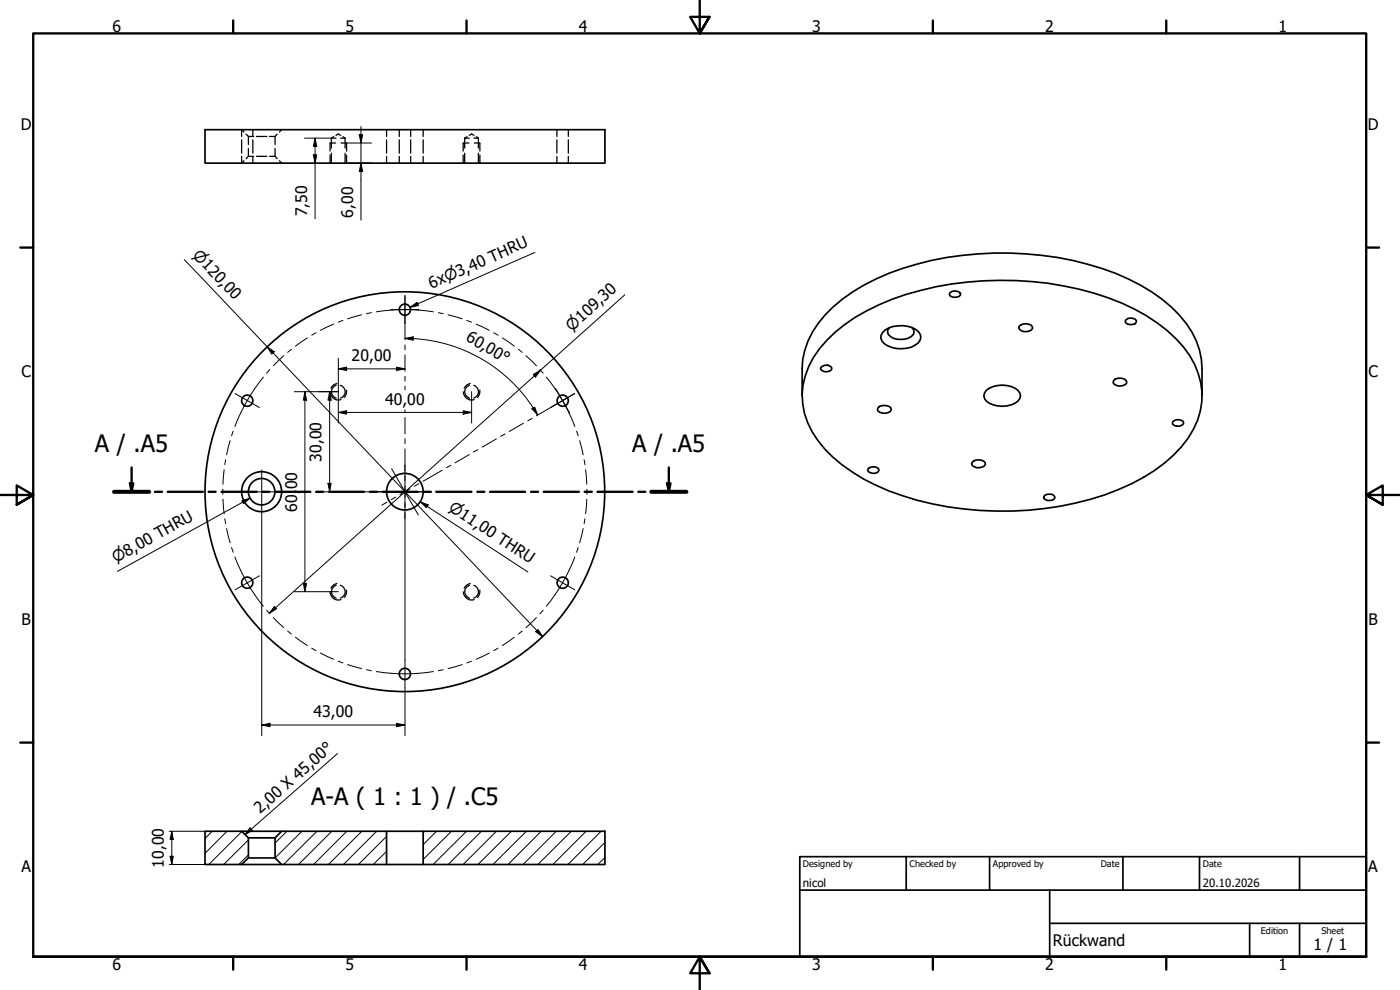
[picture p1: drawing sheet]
<svg xmlns="http://www.w3.org/2000/svg" width="420mm" height="297mm" viewBox="0 0 420 297" stroke-linecap="round" stroke-linejoin="round" font-family="sans-serif">
<!-- layer: Hatch (ISO) -->
<g fill="none" stroke="#000" stroke-width=".3">
<path d="M63.7 249.4l-2.2 2.2M68.1 249.4l-6.6 6.6M72.6 249.5l-9.9 9.9M74.5 256.5l-2.9 2.9M74.5 252l-7.4 7.4M86.1 249.4l-3.6 3.6M90.6 249.4l-8.1 8M95.1 249.4l-10 10M99.6 249.4l-10 10M104.1 249.4l-10 10M108.6 249.4l-10 10M113 249.4l-9.9 10"/>
<path d="M116 255.4l-4 4M116 250.9l-8.4 8.5M131 249.4l-4 4M135.5 249.4l-8.5 8.5M140 249.4l-10 10M144.5 249.4l-10 10M149 249.4l-10 10M153.5 249.4l-10.1 10M158 249.4l-10 10M162.4 249.4l-9.9 10M166.9 249.4l-9.9 10M171.4 249.4l-10 10"/>
<path d="M175.9 249.4l-10 10M180.4 249.4l-10 10M181.5 257.3l-2.1 2.1M181.5 252.8l-6.6 6.6"/>
</g>
<!-- layer: Hidden (ISO) -->
<g fill="none" stroke="#000" stroke-width=".38">
<path d="M73.2 39.6l-.7-.7v2M75.9 38.9v2M84.5 38.9l-.6 .7M116 38.9v2M119.8 38.9v2M123.3 38.9v2M127 38.9v2M167.1 38.9v2M170.6 38.9v2M72.5 46.9v2l.7-.7M72.5 42v4M73.9 40.2l.6 .7"/>
<path d="M74.5 40.9h1.6M74.5 46.9h1.6M74.5 46.9l-.6 .7M74.5 40.9v2.5M74.5 44.6v2.3M75.9 42v4M75.9 46.9v2M77 40.9h3.1M77 46.9h3.1M80.9 40.9h1.6M80.9 46.9h1.6M82.5 46.9l.7 .7"/>
<path d="M82.5 40.9v2.5M82.5 44.6v2.3M83.2 40.2l-.7 .7M83.9 48.2l.6 .7M99.1 46.5v2.4M99.4 41.5h1.4M99.4 41.5v2.9M99.4 46v2.9M100.1 41l-.7 .5M100.7 42.9h-1.6v2.4M100.8 40.6l.7-.4 .7 .4M102.2 41.5h1.4"/>
<path d="M102.4 42.9h1.6v2.4M102.9 41l.7 .5M103.6 41.5v2.9M103.6 46v2.9M104 46.5v2.4M116 42v4M116 46.9v2M119.8 42v4M119.8 46.9v2M123.3 42v4M123.3 46.9v2M127 42v4"/>
<path d="M127 46.9v2M139 46.5v2.4M139.4 41.5h1.4M139.4 41.5v2.9M139.4 46v2.9M140.1 41l-.7 .5M140.7 42.9h-1.7v2.4M140.8 40.6l.7-.4 .7 .4M142.2 41.5h1.4M142.4 42.9h1.6v2.4M142.9 41l.7 .5M143.6 41.5v2.9"/>
<path d="M143.6 46v2.9M144 46.5v2.4M167.1 42v4M167.1 46.9v2M170.6 42v4M170.6 46.9v2M99.1 117.6a2.43 2.43 0 0 0 3.2 2.3M100.9 115.6a2.06 2.06 0 0 0-1.5 1.9 2.06 2.06 0 0 0 1.5 2M101.1 115l-.9 .4-.9 1M102.2 115.6a1.98 1.98 0 0 1 1.4 1.9 1.98 1.98 0 0 1-1.4 1.9M104 117.1l-.1 1-.6 1.1M139.1 117.6a2.43 2.43 0 0 0 3.2 2.3"/>
<path d="M140.9 115.6a2.06 2.06 0 0 0-1.5 1.9 2.06 2.06 0 0 0 1.5 2M141.1 115l-.9 .4-.9 1M142.2 115.6a1.98 1.98 0 0 1 1.4 1.9 1.98 1.98 0 0 1-1.4 1.9M144 117.1v1l-.7 1.1M99.1 177.6a2.43 2.43 0 0 0 3.2 2.3M100.9 175.6a2.06 2.06 0 0 0-1.5 1.9 2.06 2.06 0 0 0 1.5 2M101.1 175.1l-.9 .3-.9 1.1M102.2 175.6a1.98 1.98 0 0 1 1.4 1.9 1.98 1.98 0 0 1-1.4 1.9M104 177.1l-.1 1-.6 1.1M139.1 177.6a2.43 2.43 0 0 0 3.2 2.3M140.9 175.6a2.06 2.06 0 0 0-1.5 1.9 2.06 2.06 0 0 0 1.5 2M141.1 175.1l-.9 .3-.9 1.1"/>
<path d="M142.2 175.6a1.98 1.98 0 0 1 1.4 1.9 1.98 1.98 0 0 1-1.4 1.9M144 177.1v1l-.7 1.1"/>
</g>
<!-- layer: Visible (ISO) -->
<g fill="none" stroke="#000" stroke-width=".51">
<path d="M61.5 38.9h120v10h-120zM264.9 99.8a8.1 8.1 0 0 1 8.8-1.5 3.1 3.1 0 0 1 2.4 3.9 7 7 0 0 1-7.1 2.4 5.5 5.5 0 0 1-4.6-3.1v-.9zM267 98.3a1.57 1.57 0 0 0 .2 2.7 5.7 5.7 0 0 0 6.9-.7l.2-.6-.1-.7-.5-.7M285.1 87.8a2.3 2.3 0 0 1 3.1 .2l.1 .4a2.28 2.28 0 0 1-3.2 .4l-.2-.5zM305.9 97.9a2.76 2.76 0 0 1 3.9 .1l.1 .5a2.58 2.58 0 0 1-4.1-.1zM337.9 95.9a2.18 2.18 0 0 1 3.2 .4l-.1 .4a2 2 0 0 1-3.3-.3zM240.7 118.7v-8.2a25.1 25.1 0 0 1 9.4-18.4 64.8 64.8 0 0 1 29.4-13.9 99.4 99.4 0 0 1 55.3 3.8 49.5 49.5 0 0 1 21.2 15 22.8 22.8 0 0 1 4.7 13.5v8.2M246.4 110.2a2.22 2.22 0 0 1 3.2 0v.5a2.08 2.08 0 0 1-3.3 0zM248.1 102.2a58.7 58.7 0 0 1 28.3-15.1 98.2 98.2 0 0 1 60.3 3.9 47.1 47.1 0 0 1 20.3 15.6 21.4 21.4 0 0 1-.4 24.9 45.4 45.4 0 0 1-20.9 15.4 97.5 97.5 0 0 1-68.9 .4 53.5 53.5 0 0 1-19.3-12.6 23.2 23.2 0 0 1-6.5-19.1 25.1 25.1 0 0 1 7.1-13.4zM296 117.1a7.9 7.9 0 0 1 9.5 0 2.22 2.22 0 0 1-.8 3.9 8.2 8.2 0 0 1-8.7-.7 2.15 2.15 0 0 1 0-3.2zM334.6 113.8a2.88 2.88 0 0 1 3.5 .5v.6a2.52 2.52 0 0 1-4-.2l.1-.5zM263.9 122a3.1 3.1 0 0 1 3.5 .5l.1 .5a2.72 2.72 0 0 1-4 .4l-.2-.5z"/>
<path d="M292.2 138.3a2.29 2.29 0 0 1 3.5 1 2.49 2.49 0 0 1-4.1-.1zM352.2 126.4a2.14 2.14 0 0 1 3 .4 1.99 1.99 0 0 1-3.3 .4v-.5zM260.5 140.8a1.98 1.98 0 0 1 3.3 .3 2.03 2.03 0 0 1-3.4 .1zM313.6 148.6a2.19 2.19 0 0 1 3 .6 2.11 2.11 0 0 1-3.4 .3v-.5zM61.5 249.4h11l2 2v6l-2 2h-11zM72.5 259.4h12M72.5 249.4h12M74.5 257.4h8v-6l2-2h31.5v10h-31.5l-2-2M74.5 251.4h8M116 259.4h11M116 249.4h11M127 249.4h54.5v10h-54.5z"/>
<circle cx="121.5" cy="92.9" r="1.68"/>
<circle cx="74.2" cy="120.2" r="1.68"/>
<circle cx="168.9" cy="120.2" r="1.68"/>
<circle cx="78.5" cy="147.5" r="4"/>
<circle cx="78.5" cy="147.5" r="6"/>
<circle cx="121.5" cy="147.5" r="60"/>
<circle cx="121.5" cy="147.5" r="5.5"/>
<circle cx="74.2" cy="174.8" r="1.68"/>
<circle cx="168.9" cy="174.8" r="1.68"/>
<circle cx="121.5" cy="202.2" r="1.68"/>
</g>
<!-- layer: Section Line (ISO) -->
<g fill="none" stroke="#000" stroke-width=".7">
<path d="M34.2 147.6h10.6M39 145h1l-.5 2.6zM39.5 140.3v7.3M46.5 147.6h2.1M50.4 147.6h10.5M62.6 147.6h2.1M66.5 147.6h10.5M78.7 147.6h2.1M82.6 147.6h10.6M94.9 147.6h2.1M98.7 147.6h10.5M111 147.6h2.1"/>
<path d="M114.9 147.6h10.4M127.1 147.6h2.1M130.9 147.6h10.6M143.3 147.6h2.1M147.1 147.6h10.5M159.4 147.6h2.1M163.2 147.6h10.5M175.5 147.6h2.1M179.3 147.6h10.6M191.6 147.6h2.1M195.5 147.6h10.5M200.2 145h1l-.5 2.6z"/>
<path d="M200.7 140.3v7.3"/>
</g>
<path d="M34.2 147.6h10.6M195.5 147.6h10.5" fill="none" stroke="#000" stroke-width="1.2"/>
<path d="M39 145h1l-.5 2.6zM200.2 145h1l-.5 2.6z" fill="#000"/>
<!-- layer: Border (ISO) -->
<g fill="none" stroke="#000" stroke-width=".7">
<path d="M70 6.1v3.9M140 6.1v3.9M210 0v10l-2.9-4.9h5.8l-2.9 4.9 2.9-4.9M280 6.1v3.9M350 6.1v3.9M6.1 74.3h3.9M410 74.3h3.9M0 148.5h10l-5-2.8v5.7l5-2.9-5 2.9M420 148.5h-10l5-2.8v5.7l-5-2.9 5 2.9M6.1 222.8h3.9M410 222.8h3.9M10 287.1v-277.1h400v277.1h-400h400"/>
<path d="M70 287.1v3.8M140 287.1v3.8M212.9 292l-2.9-4.9 2.9 4.9h-5.8l2.9-4.9v9.9M280 287.1v3.8M350 287.1v3.8"/>
</g>
<!-- layer: Title (ISO) -->
<path d="M240 257h170v30.1h-170zM272 257v10.1M297 257v10.1M337 257v10.1M360 257v10.1M390 257v10.1M240 267.1h170M315 277h95M315 267.1v20M375 277v10.1M390 277v10.1" fill="none" stroke="#000" stroke-width=".51"/>
<!-- layer: Dimension (ISO) -->
<g fill="none" stroke="#000" stroke-width=".3">
<path d="M108.3 38v28M91.4 41.5h8M94 46.5h1.1l-.5 2.4zM94.6 41.5l.5 2.4h-1.1zM94.6 41.5v24.1M104 48.9h7.5M104 42.9h7.5M107.8 40.4h1l-.5 2.5zM108.3 48.9l.5 2.5h-1zM55.3 77.9l107.6 113.2M187.5 88.4l-106.7 95.6M80.2 104.1l2.1 1.4-.8 .7z"/>
<path d="M88.3 117.5h13.2M91.5 117.5l.5 2.6h-.9zM91.5 117.5v60M98.9 117.5l.5 2.6h-1zM98.9 117.5v30.1M101.5 110.7l2.5-.5v1zM101.5 110.7h20M101.5 107.5v19.4M119 110.2l2.5 .5-2.5 .5zM121.5 101.5l2.5-.4v1zM121.5 101.5a46 46 0 0 1 38.5 20.9M141.5 117.5v9.4"/>
<path d="M160 112.4l2.2-1.4-1.5 2.1zM101.5 123.7l2.5-.5v1.1zM101.5 123.7h40M139 123.2l2.5 .5-2.5 .6zM159.6 122.7l.9-.5 .9 2.3zM160.1 122.4l1.3 2.1M78.5 154v66.7M95.8 147.6h17.7M98.4 145h1l-.5 2.6zM121.5 155.6v42.4M88.3 177.5h13.2M91.1 175.1h.9l-.5 2.4z"/>
<path d="M82.4 182l.6 .7-2.2 1.3zM160.8 189.5l.7-.6 1.4 2.2zM78.5 217.5l2.5-.5v1zM78.5 217.5h43M119 217l2.5 .5-2.5 .5zM121.5 206.4v14.3M50.8 249.4h10.7M50.8 259.4h10.7M51.1 256.9h.9l-.4 2.5zM51.6 249.4l.4 2.5h-.9zM51.6 249.4v10"/>
</g>
<g fill="#000">
<path d="M94 46.5h1.1l-.5 2.4zM94.6 41.5l.5 2.4h-1.1zM107.8 40.4h1l-.5 2.5zM108.3 48.9l.5 2.5h-1zM80.2 104.1l2.1 1.4-.8 .7zM101.5 110.7l2.5-.5v1zM119 110.2l2.5 .5-2.5 .5zM121.5 101.5l2.5-.4v1zM160 112.4l2.2-1.4-1.5 2.1zM91.5 117.5l.5 2.6h-.9zM98.9 117.5l.5 2.6h-1zM101.5 123.7l2.5-.5v1.1z"/>
<path d="M139 123.2l2.5 .5-2.5 .6zM159.6 122.7l.9-.5 .9 2.3zM98.4 145h1l-.5 2.6zM91.1 175.1h.9l-.5 2.4zM82.4 182l.6 .7-2.2 1.3zM160.8 189.5l.7-.6 1.4 2.2zM78.5 217.5l2.5-.5v1zM119 217l2.5 .5-2.5 .5zM51.1 256.9h.9l-.4 2.5zM51.6 249.4l.4 2.5h-.9z"/>
</g>
<!-- layer: Center Mark (ISO) -->
<g fill="none" stroke="#000" stroke-width=".3">
<path d="M117.3 92.9h8.4M121.5 88.7v8.4M70.5 118.1l7.4 4.2M166.8 116.6l4.1 7.3M172.5 118.1l-7.3 4.2M121.5 139.6v16M78.5 141v6.6h-6.5M84.8 147.6h-6.3v6.4M113.5 147.6h16M117.5 140.6l8 13.9M77.9 172.8l-7.4 4.2M165.2 172.8l7.3 4.2"/>
<path d="M121.5 198v8.4"/>
</g>
<!-- layer: Centerline (ISO) -->
<g fill="none" stroke="#000" stroke-width=".3">
<path d="M94.8 99.8l-1.3 .8M100.1 97.2l-3.9 1.9M102.9 96.1l-1.4 .6M108.5 94.4l-4.2 1.3M111.5 93.8l-1.5 .3M121.5 88.7v13.3M130.1 93.6l-4.4-.6-4.2-.1-4.2 .1-4.3 .6M131.5 93.8l1.5 .3M134.5 94.4l4.2 1.3M140.1 96.1l1.4 .6M142.9 97.2l4 1.9M148.2 99.8l1.3 .8"/>
<path d="M79 113.1l-2.6 3.6-2.2 3.5-2 3.7-1.7 4.1M81 110.9l-1 1.1M85.2 106.7l-3.2 3.1M87.5 104.8l-1.2 .9M92.3 101.4l-3.6 2.5M121.5 103.5v1.5M121.5 106.5v4.9M121.5 112.9v1.4M121.5 115.9v1.1M150.7 101.4l3.7 2.5M155.5 104.8l1.2 .9M157.8 106.7l3.2 3.1"/>
<path d="M162 110.9l1 1.1M164 113.1l2.6 3.6 2.2 3.5 2 3.7 1.7 4.1M172.5 118.1l-11.5 6.7M67.7 137.9l-.2 1.5M69.1 132.2l-1.1 4.3M70 129.4l-.5 1.4M121.5 123v.7M121.5 125.3v4.9M121.5 131.6v1.5M121.5 134.7v6.6M135.3 139.6l-1.3 .7M140.8 136.4l-4.2 2.5"/>
<path d="M143.4 134.9l-1.3 .7M149 131.7l-4.3 2.5M151.6 130.2l-1.4 .7M157.1 127l-4.3 2.5M159.7 125.5l-1.3 .8M173 129.4l.5 1.4M174 132.2l1 4.3M175.3 137.9l.2 1.5M66.9 146.8v1.5M66.9 149.8l.4 4.3M67.3 140.9l-.4 4.4M67.5 155.6l.2 1.5"/>
<path d="M68 158.6l1.1 4.2M116.1 150.7l-1.5 .9M118.7 149.1l-1.3 .8M121.5 142.8v1.5M121.5 145.8v3.5M121.5 150.8v1.5M121.5 153.8v1.8M123.1 146.7l-3.1 1.7M125.7 145.1l-1.4 .8M132.7 141.1l-5.8 3.3M175 158.6l-1 4.2M175.5 155.6l-.2 1.5"/>
<path d="M175.7 140.9l.4 4.4M176.1 149.8l-.4 4.4M176.1 146.8v1.5M69.5 164.3l.5 1.4M70.5 167.1l1.7 4 2 3.7 2.2 3.6 2.6 3.5M172.5 167.1l-1.7 4-2 3.8-2.2 3.5-2.6 3.5M173.5 164.3l-.5 1.4M80 183.1l1 1.1M82 185.3l3.2 3M86.3 189.3l1.2 1M88.7 191.2l3.6 2.5M93.5 194.5l1.3 .7"/>
<path d="M96.2 195.9l3.9 1.9M101.5 198.4l1.4 .5M104.3 199.4l4.2 1.2M138.7 199.4l-4.2 1.2M141.5 198.4l-1.4 .5M146.9 195.9l-4 1.9M149.5 194.5l-1.3 .7M154.4 191.2l-3.7 2.5M156.7 189.3l-1.2 1M161 185.3l-3.2 3M163 183.1l-1 1.1M110 200.9l1.5 .3"/>
<path d="M113 201.5l4.3 .5 4.2 .2 4.2-.2 4.4-.5M133 200.9l-1.5 .3"/>
</g>
<!-- layer: Symbol (ISO) -->
<path d="M160.5 75.7l-37.4 16.5M123.1 92.2l2.1-1.5 .4 1zM72.6 150.2l2.5-.7-2 1.6zM75.1 149.5l-39.9 21.9M126.1 150.5l2.4 1-.5 .8zM126.1 150.5l32.3 21.1M101.3 226.1l-27.8 24.3M75.1 248.4l.7 .8-2.3 1.2z" fill="none" stroke="#000" stroke-width=".3"/>
<path d="M123.1 92.2l2.1-1.5 .4 1zM72.6 150.2l2.5-.7-2 1.6zM126.1 150.5l2.4 1-.5 .8zM75.1 248.4l.7 .8-2.3 1.2z" fill="#000"/>
<g font-size="7.2">
<text x="28.4" y="135.6">A / .A5</text>
<text x="189.7" y="135.6">A / .A5</text>
<text x="93.4" y="241.5">A-A ( 1 : 1 ) / .C5</text>
</g>
<g font-size="4.8">
<text x="33.7" y="9.6">6</text>
<text x="103.7" y="9.6">5</text>
<text x="173.7" y="9.6">4</text>
<text x="243.7" y="9.6">3</text>
<text x="313.7" y="9.6">2</text>
<text x="383.7" y="9.6">1</text>
<text x="6.2" y="38.9">D</text>
<text x="410.5" y="38.9">D</text>
<text x="92.1" y="64.9" transform="rotate(-90 92.1 64.9)">7,50</text>
<text x="106" y="65.3" transform="rotate(-90 106 65.3)">6,00</text>
<text x="129.5" y="86.7" transform="rotate(-24 129.5 86.7)">6x⌀3,40 THRU</text>
<text x="139.6" y="102.1" transform="rotate(30 139.6 102.1)">60,00°</text>
<text x="6.4" y="113.1">C</text>
<text x="105.5" y="108.3">20,00</text>
<text x="410.7" y="113.1">C</text>
<text x="115.6" y="121.4">40,00</text>
<text x="96.5" y="138.5" transform="rotate(-90 96.5 138.5)">30,00</text>
<text x="89.2" y="146.8" transform="rotate(-90 89.2 146.8)">00</text>
<text x="89.2" y="153.5" transform="rotate(-90 89.2 153.5)">60,</text>
<text x="6.4" y="187.4">B</text>
<text x="410.7" y="187.4">B</text>
<text x="94" y="215.1">43,00</text>
<text x="78.1" y="244.2" transform="rotate(-41 78.1 244.2)">2,00 X 45,00°</text>
<text x="6.4" y="261.7">A</text>
<text x="49.1" y="260.4" transform="rotate(-90 49.1 260.4)">10,00</text>
<text x="410.7" y="261.7">A</text>
<text x="316" y="283.8">Rückwand</text>
<text x="394.2" y="285">1 / 1</text>
<text x="33.7" y="290.9">6</text>
<text x="103.7" y="290.9">5</text>
<text x="173.7" y="290.9">4</text>
<text x="243.7" y="290.9">3</text>
<text x="313.7" y="290.9">2</text>
<text x="383.7" y="290.9">1</text>
</g>
<g font-size="4.6">
<text x="57.6" y="76.8" transform="rotate(47 57.6 76.8)">⌀120,00</text>
<text x="171.6" y="99.5" transform="rotate(-42 171.6 99.5)">⌀109,30</text>
<text x="134.4" y="153" transform="rotate(33 134.4 153)">⌀11,00 THRU</text>
<text x="34.7" y="169" transform="rotate(-29 34.7 169)">⌀8,00 THRU</text>
</g>
<g font-size="3.4">
<text x="241" y="266">nicol</text>
<text x="361" y="266">20.10.2026</text>
</g>
<g font-size="2.7">
<text x="241" y="260.1">Designed by</text>
<text x="273" y="260.1">Checked by</text>
<text x="298" y="260.1">Approved by</text>
<text x="330.3" y="260">Date</text>
<text x="361" y="260">Date</text>
<text x="378.4" y="280.1">Edition</text>
<text x="396.6" y="280.1">Sheet</text>
</g>
</svg>
